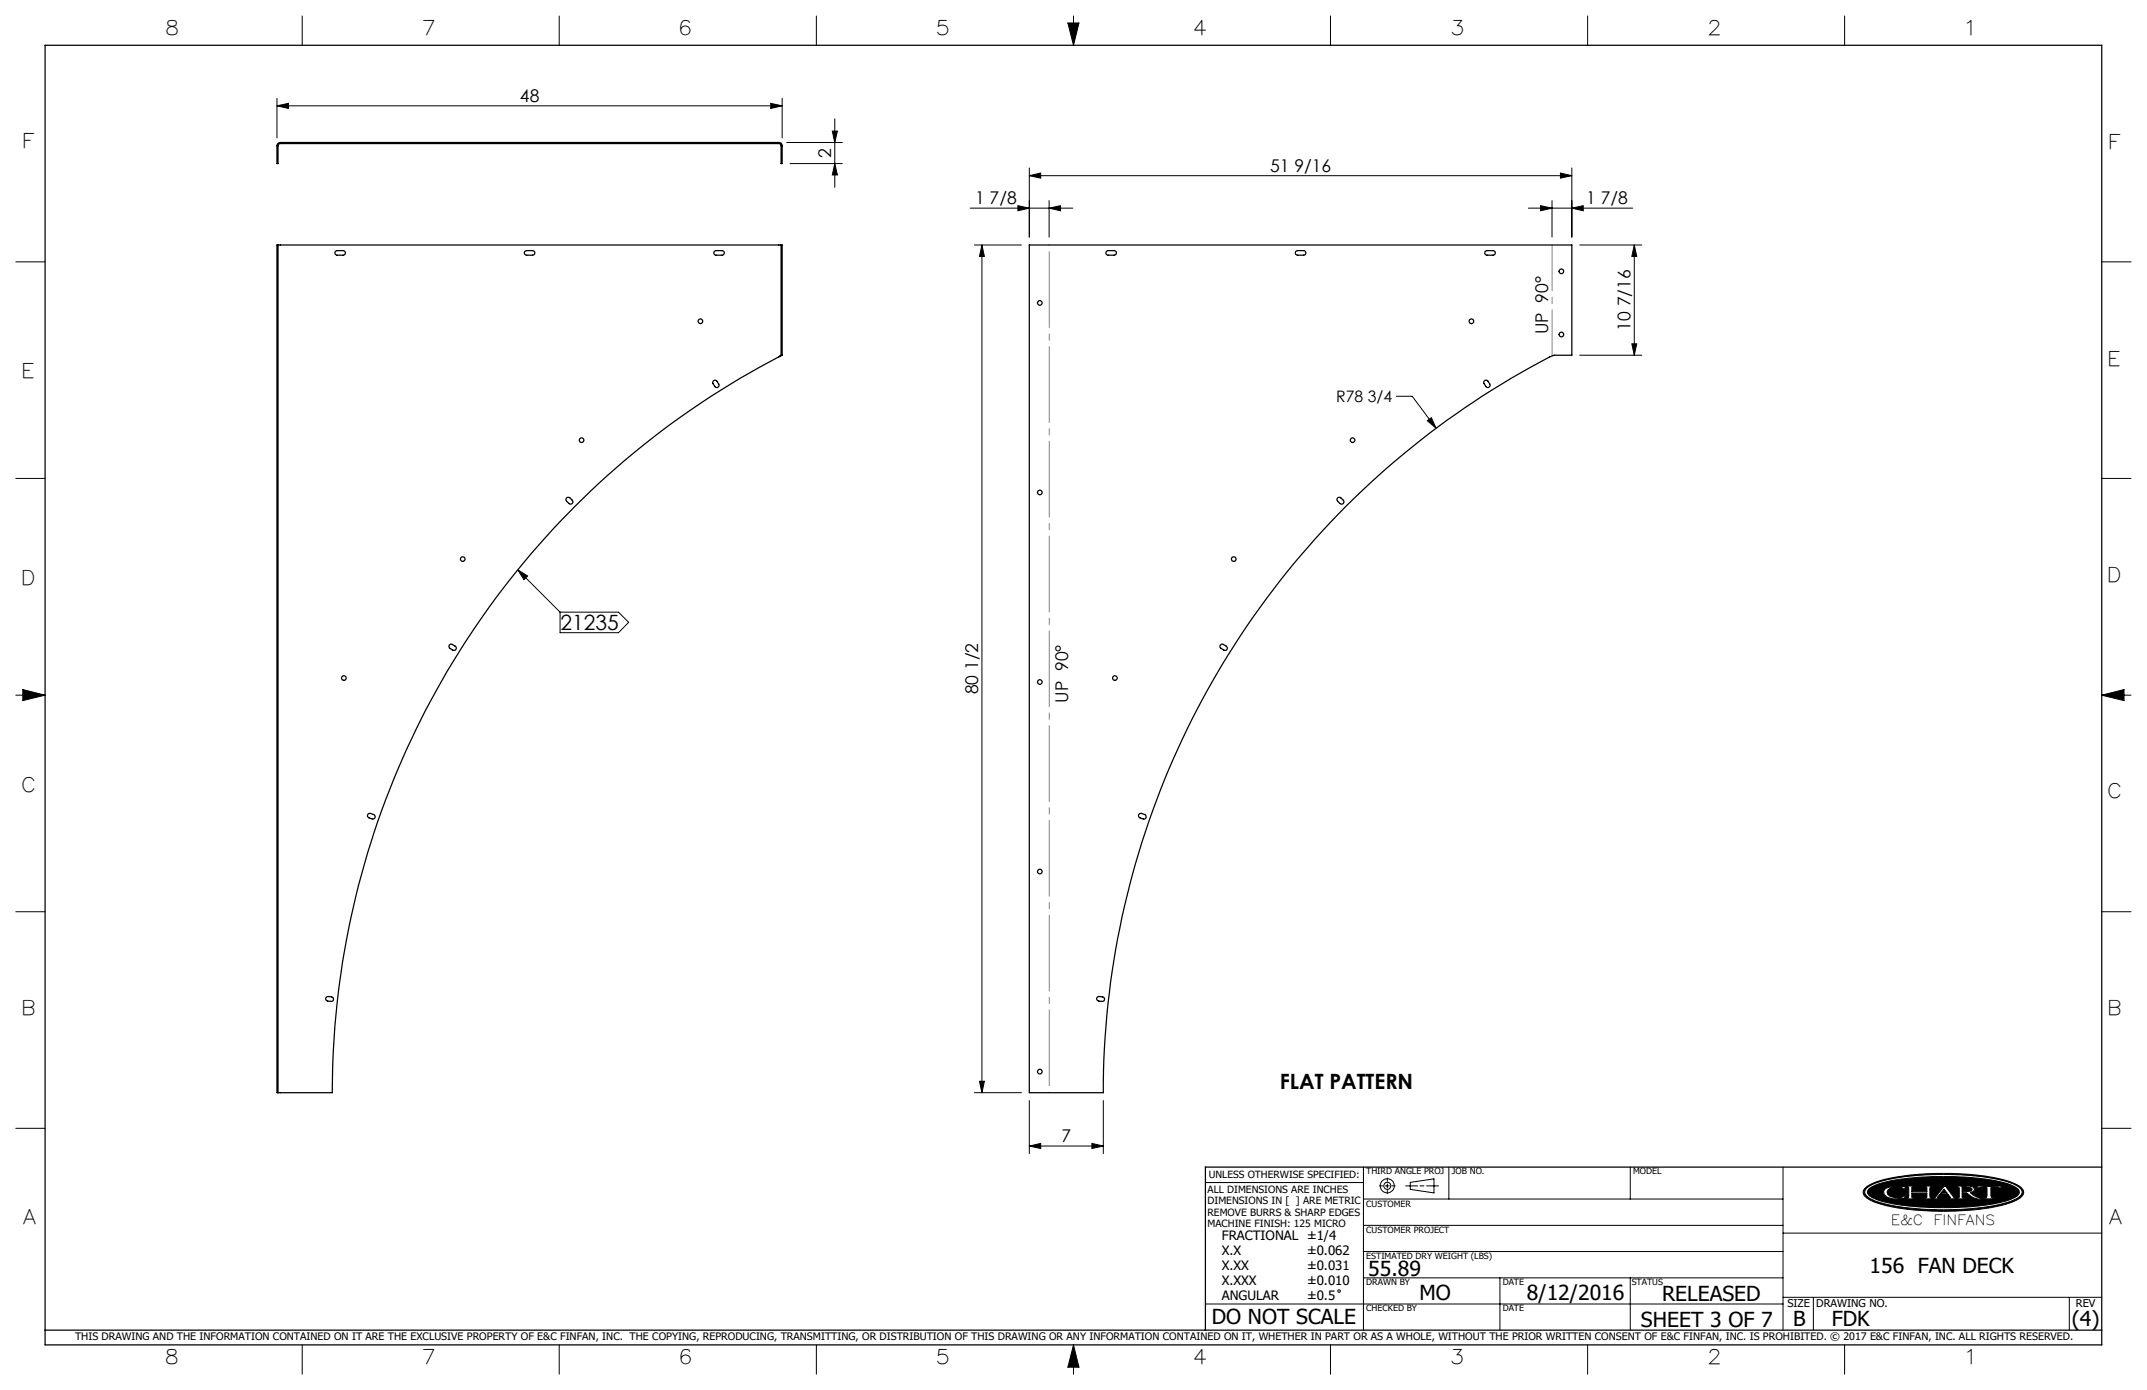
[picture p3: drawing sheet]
<svg xmlns="http://www.w3.org/2000/svg" width="432mm" height="279mm" viewBox="0 0 432 279" stroke-linecap="round" stroke-linejoin="round" font-family="sans-serif">
<g fill="none" stroke="#000" stroke-width=".2">
<path d="M55.7 19.8v7.9M60.8 3.2v5.9M112.5 3.2v5.9M157.3 19.8v7.9M164.2 3.2v5.9M214.8 4.6h2.2l-1.1 4.5zM215.9 3.2v5.9M267.6 3.2v5.9M319.3 3.2v5.9M371 3.2v5.9M55.7 21.3l2.3-.5v1zM55.7 21.3h101.6"/>
<path d="M155 20.8l2.3 .5-2.3 .5zM158.2 28.6h11.2M158.9 32.9h10.5M167.4 26.4h1l-.5 2.2zM167.9 32.9l.5 2.3h-1zM167.9 23.9v13.7M207 35.3l2.3-.5v1zM207 33.8v13.9M207 35.3h109.1M313.8 34.8l2.3 .5-2.3 .5zM316.1 33.8v13.9M3.2 52.6h5.9"/>
<path d="M195.1 41.8h20.7M196 49.2h9.4M197.5 49.2l.5 2.3h-1zM197.5 49.2v170.4M204.7 41.3l2.3 .5-2.3 .6zM211 41.8l2.3-.5v1.1zM211 40.3v7.4M307.4 41.8h21M309.8 41.3l2.3 .5-2.3 .6zM312.1 40.3v7.4M316.1 41.8l2.3-.5v1.1zM317.7 49.2h12.5"/>
<path d="M328.7 49.2v22.2M328.7 49.2l.5 2.3h-1zM422.7 52.6h5.9M280.8 79.7h3.2l4.8 6.4M317.7 71.4h12.5M328.2 69.1h1l-.5 2.3zM3.2 96.2h5.9M287.1 84.6l.8-.6 .9 2.1zM422.7 96.2h5.9M104.1 114.5l8.5 8.5M104.1 114.5l2 1.3-.7 .7zM3.2 139.7h5.9"/>
<path d="M4.6 138.6l4.5 1.1-4.5 1.1zM112.6 123h11.8l2 2.1-2 2.1h-11.8zM422.7 139.7h5.9M422.7 139.7l4.5-1.1v2.2zM3.2 183.3h5.9M422.7 183.3h5.9M196 219.6h9.4M197 217.3h1l-.5 2.3zM3.2 226.8h5.9M207 230.4l2.3-.6v1.1zM207 221.2v10.7M207 230.4h14.9"/>
<path d="M219.6 229.8l2.3 .6-2.3 .5zM221.9 221.2v10.7M242.4 237.7h31.8M274.2 234.6v32.8M277.4 238.4h.7M278.6 238.4h.8M279 236.8v.7M279 238v.8M279 239.3v.6M279.9 238.4h.7M282.7 238.4h2.4M283.6 237.7l4.8-.7v2.8l-4.8-.7z"/>
<path d="M285.6 238.4h.8M286.9 238.4h2.4M291.4 234.6v6.4M327.9 234.6v6.4M358.6 234.6v32.8M375.3 238.7a16.2 16.2 0 0 1 7.4-2.3 55.4 55.4 0 0 1 21.3 1.1l1.9 .8a1.36 1.36 0 0 1 1.1 1.1 1.36 1.36 0 0 1-.7 1.4 23 23 0 0 1-9.9 2.4l-.5 .1a53.3 53.3 0 0 1-18.2-1.4 4.1 4.1 0 0 1-3-2 1.17 1.17 0 0 1 .6-1.2zM375.4 238.9a12.3 12.3 0 0 1 6-2.1 59.4 59.4 0 0 1 22.1 .7 4.5 4.5 0 0 1 3.1 1.9 1.36 1.36 0 0 1-.9 1.5 27.8 27.8 0 0 1-10.4 2.1l-1.1 .1a48.8 48.8 0 0 1-17.3-1.8l-1.5-.9a.94 .94 0 0 1 0-1.5zM375.8 239a15.4 15.4 0 0 1 7.6-2.1l3.6-.3 3.3-.1a44.5 44.5 0 0 1 14.2 1.7l.8 .4a1.03 1.03 0 0 1 .8 1 1.03 1.03 0 0 1-.8 1 25.5 25.5 0 0 1-9.5 2l-5 .1a43.6 43.6 0 0 1-13.5-1.6l-1.3-.8a.79 .79 0 0 1-.2-1.3zM379 239.1a5 5 0 0 1 3.5-.6h.7l-.2 .6-.5-.4a3.4 3.4 0 0 0-2.8 .4l-.2 .5 .2 .5a3.1 3.1 0 0 0 2.8 .5l.4-.3h.3l-.2 .5-.7 .1a3.6 3.6 0 0 1-3.3-.8l-.2-.6zM383.5 238.4h1.6v.2l-.6 .1v.8h3v-.8l-.5-.1v-.2h1.5v.2l-.3 .1-.1 .4 .1 1.5v.1l.3 .1v.2h-1.5v-.2h.4l.1-.2v-.8h-3v.8l.1 .2h.5v.2h-1.6v-.2l.3-.1 .1-.1v-1.5v-.4l-.4-.1zM391 239l.6 .9h-1.3zM391 238.4h.3l1.7 2.3 .5 .1v.2h-1.6v-.2l.4-.1-.5-.6h-1.7l-.5 .7h.6v.2h-1.5v-.2l.5-.1z"/>
<path d="M393.6 238.4h2.3l.9 .2 .3 .4-.2 .5-.7 .2 1.2 .9 1.1 .2v.2a4.2 4.2 0 0 1-2.9-1.1l-1-.1v.9l.6 .1v.2h-1.6v-.2h.3l.2-.2v-1.8l-.5-.2zM394.6 238.6h.9l.9 .2 .2 .3-.2 .3-1.8 .1zM397.9 238.3l1 .2 3.7-.1-.3 .5h-.2l-.1-.2h-1.6l.1 1.9 .6 .2v.2h-2.2v-.2l.7-.2v-1.8l-1.6-.1-.2 .2h-.3zM402.1 238.9h.1M422.7 226.8h5.9M274.2 256.9h84.4M274.2 251.6h84.4M274.2 246.3h84.4M274.2 241h84.4M301.7 256.9v10.5M327.9 256.9v10.5M358.6 247.9h64.1"/>
<path d="M60.8 270.3v5.9M112.5 270.3v5.9M164.2 270.3v5.9M215.9 270.3v5.9M215.9 270.3l1.1 4.5h-2.2zM242.4 262.1h116.2M267.6 270.3v5.9M319.3 270.3v5.9M358.6 260.8h64.1M364.7 260.8v6.6M371 270.3v5.9M416.2 260.8v6.6"/>
<circle cx="279" cy="238.4" r=".71"/>
<circle cx="279" cy="238.4" r="1.41"/>
<circle cx="269.3" cy="259.5" r=".25"/>
</g>
<g fill="none" stroke="#000" stroke-width=".25">
<path d="M9.1 9.1h413.6v261.2h-413.6zM55.8 28.9l.4-.3h100.4a.61 .61 0 0 1 .7 .7v3.6h-.2v-3.7l-.4-.3h-100.4l-.4 .4v3.6h-.2zM55.9 49.2h101.2M55.9 49.2h-.2v170.4h.2M55.9 49.2v170.4M67.5 50.5l.2-.1h1.3a.46 .46 0 0 1 .5 .4 .46 .46 0 0 1-.5 .5h-1.2a.45 .45 0 0 1-.4-.3 .45 .45 0 0 1 .1-.5zM105.6 50.5l.2-.1h1.3a.46 .46 0 0 1 .5 .4 .46 .46 0 0 1-.5 .5h-1.2a.45 .45 0 0 1-.4-.3 .45 .45 0 0 1 .1-.5zM143.6 50.6l.3-.2h1.3a.46 .46 0 0 1 .5 .4 .46 .46 0 0 1-.5 .5h-1.2a.46 .46 0 0 1-.4-.7zM157.1 49.2h.2v22.2M157.1 49.2v22.2M207 49.2h109.1v22.2h-3.5a162 162 0 0 0-43.5 32 166.5 166.5 0 0 0-47.2 116.2h-14.9zM222.5 50.6l.2-.2h1.4a.46 .46 0 0 1 .4 .4 .46 .46 0 0 1-.4 .5h-1.2a.46 .46 0 0 1-.4-.2 .46 .46 0 0 1 0-.5z"/>
<path d="M260.6 50.6l.2-.2h1.4a.46 .46 0 0 1 .4 .4 .46 .46 0 0 1-.4 .5h-1.2a.46 .46 0 0 1-.4-.2 .46 .46 0 0 1 0-.5zM298.7 50.6l.2-.2h1.4a.46 .46 0 0 1 .4 .4 .46 .46 0 0 1-.4 .5h-1.2a.46 .46 0 0 1-.4-.2 .46 .46 0 0 1 0-.5zM143.5 76.5l.4-.1 .2 .2 .4 .6a.46 .46 0 0 1-.1 .6 .46 .46 0 0 1-.6-.1l-.5-.8zM156.6 71.7a166.8 166.8 0 0 0-89.8 147.9h-10.9M157.1 71.4l-.5 .3M157.1 71.4h.2M157.3 71.4l-.7 .3M298.5 76.6l.5-.2 .6 .8a.46 .46 0 0 1-.1 .6 .46 .46 0 0 1-.7-.1l-.4-.7zM113.9 100.1l.6-.1 .6 .5a.46 .46 0 0 1 0 .7 .46 .46 0 0 1-.7 0l-.5-.6-.1-.2zM269 100.1l.3-.2 .3 .1 .6 .5a.47 .47 0 0 1 0 .7 .47 .47 0 0 1-.7 0l-.6-.7zM90.4 129.6l.4-.1 .7 .4a.46 .46 0 0 1 .2 .6 .46 .46 0 0 1-.6 .2l-.8-.6zM245.4 129.7l.4-.2 .8 .4a.46 .46 0 0 1 .2 .6 .46 .46 0 0 1-.7 .2l-.6-.5z"/>
<path d="M74 163.7l.4-.2 .7 .2a.47 .47 0 0 1 .3 .6 .47 .47 0 0 1-.6 .3l-.8-.3zM229.1 163.7l.3-.2 .8 .2a.47 .47 0 0 1 .3 .6 .47 .47 0 0 1-.6 .3l-.8-.3-.1-.4zM65.6 200.5l.3-.2 .8 .1a.46 .46 0 0 1 .4 .5 .46 .46 0 0 1-.5 .4l-.7-.1a.49 .49 0 0 1-.3-.7zM220.7 200.5l.2-.2 .8 .1a.46 .46 0 0 1 .4 .5 .46 .46 0 0 1-.4 .4l-.7-.1a.45 .45 0 0 1-.3-.7zM422.7 234.6h-180.3v32.8M9.1 267.4h413.6"/>
<circle cx="314" cy="54.5" r=".46"/>
<circle cx="140.9" cy="64.6" r=".46"/>
<circle cx="209.1" cy="60.9" r=".46"/>
<circle cx="295.9" cy="64.6" r=".47"/>
<circle cx="314" cy="67.2" r=".46"/>
<circle cx="117" cy="88.5" r=".46"/>
<circle cx="209.1" cy="99" r=".46"/>
<circle cx="272" cy="88.5" r=".45"/>
<circle cx="93.1" cy="112.4" r=".46"/>
<circle cx="248.1" cy="112.4" r=".47"/>
<circle cx="69.2" cy="136.3" r=".46"/>
<circle cx="209.1" cy="137.1" r=".46"/>
<circle cx="224.2" cy="136.3" r=".45"/>
<circle cx="209.1" cy="175.2" r=".46"/>
<circle cx="209.1" cy="215.4" r=".46"/>
</g>
<g fill="#000">
<path d="M383.5 238.4v.2h.3l.1 .2v1.8l-.1 .1-.3 .1v.2h1.6v-.2h-.5l-.1-.2v-.8h3v.9l-.5 .1v.2h1.5v-.2l-.3-.1-.1-.2v-1.6l.1-.3h.3v-.2h-1.5v.2l.5 .1v.8h-3v-.8l.6-.1v-.2zM391 238.4l-1.8 2.3-.5 .1v.2h1.5v-.2h-.6l.5-.7h1.7l.5 .6-.4 .1v.2h1.6v-.2l-.5-.1-1.7-2.3zM393.6 238.4v.2l.5 .2v1.8l-.2 .2h-.3v.2h1.6v-.2l-.6-.1v-.9l1 .1a3.7 3.7 0 0 0 2.9 1.1v-.2a3.4 3.4 0 0 1-2.3-1.1 .68 .68 0 0 0 .8-.2 .68 .68 0 0 0 0-.8l-.7-.3zM397.9 238.3l-.4 .6h.3l.2-.2 1.6 .1v1.8l-.2 .2h-.5v.2h2.2v-.2h-.5l-.2-.3v-1.7l1.6-.1 .1 .2h.2l.3-.5-4 .1zM375.8 239a13.3 13.3 0 0 1 6.5-2l2.7-.3 3.8-.2 7.5 .2a24.3 24.3 0 0 1 9.1 2 1.01 1.01 0 0 1 .7 .9 1.01 1.01 0 0 1-.7 1 21.9 21.9 0 0 1-8.6 1.9l-3.9 .2h-4.1l-3.8-.2a21.2 21.2 0 0 1-8.8-2l-.4-.3-.2-.5zM379.1 239a1.04 1.04 0 0 0 .7 1.7 7 7 0 0 0 3.2 .1l.2-.5h-.3l-.5 .4a2.56 2.56 0 0 1-2.8-.8 1.28 1.28 0 0 1 1.4-1.3h.2a1.49 1.49 0 0 1 1.4 .2l.4 .3 .2-.6h-.6a4.7 4.7 0 0 0-3.5 .5zM375.3 238.7a17.5 17.5 0 0 1 7.8-2.4l5.1-.4h4.8a34.5 34.5 0 0 1 12.5 2.2l.4 .2a1.36 1.36 0 0 1 .9 2 9.1 9.1 0 0 1-5.1 2.2l-.4 .1a58.1 58.1 0 0 1-23.1-.6 5.6 5.6 0 0 1-3.4-1.9v-.8zM375.3 238.9a1.14 1.14 0 0 0 .6 1.9 24 24 0 0 0 9.3 2.1l4.6 .3 3.7-.1a33.7 33.7 0 0 0 11.9-2.1l.4-.2a1.19 1.19 0 0 0 .9-1.2 1.19 1.19 0 0 0-.9-1.1 21.6 21.6 0 0 0-8.8-2.1l-5.1-.3-4.7 .1a30.2 30.2 0 0 0-11.1 2.1z" fill-rule="evenodd"/>
<path d="M215.9 270.3l-1.1 4.5h2.2zM214.8 4.6h2.2l-1.1 4.5zM4.6 138.6l4.5 1.1-4.5 1.1zM422.7 139.7l4.5-1.1v2.2zM391 239l-.7 .9h1.3zM394.6 238.6v.9l1.7-.1a.38 .38 0 0 0 .3-.4 .38 .38 0 0 0-.5-.3z" fill-rule="evenodd"/>
</g>
<path d="M312.2 49.2v22.3" fill="none" stroke="#808080" stroke-width=".2" stroke-dasharray="15.2 1.3 1.3 1.3" stroke-dashoffset="6"/>
<path d="M211 219.6v-170.4" fill="none" stroke="#808080" stroke-width=".2" stroke-dasharray="15.2 1.3 1.3 1.3" stroke-dashoffset="-1.4"/>
<g fill="#000">
<path d="M287.1 84.6l.8-.6 .9 2.1zM104.1 114.5l2 1.3-.7 .7z"/>
<path d="M155 20.8l2.3 .5-2.3 .5zM55.7 21.3l2.3-.5v1z"/>
<path d="M167.4 26.4h1l-.5 2.2zM167.9 32.9l.5 2.3h-1z"/>
<path d="M207 35.3l2.3-.5v1zM313.8 34.8l2.3 .5-2.3 .5zM309.8 41.3l2.3 .5-2.3 .6zM316.1 41.8l2.3-.5v1.1z"/>
<path d="M211 41.8l2.3-.5v1.1zM204.7 41.3l2.3 .5-2.3 .6z"/>
<path d="M328.7 49.2l.5 2.3h-1zM328.2 69.1h1l-.5 2.3z"/>
<path d="M197 217.3h1l-.5 2.3zM197.5 49.2l.5 2.3h-1z"/>
<path d="M207 230.4l2.3-.6v1.1zM219.6 229.8l2.3 .6-2.3 .5z"/>
</g>
<g font-size="4.2">
<text x="112.7" y="126.6">21235</text>
<text x="257.4" y="218.9">FLAT PATTERN</text>
<text x="275.2" y="256.5">55.89</text>
<text x="376" y="255.9">156 FAN DECK</text>
<text x="285.5" y="261.4">MO</text>
<text x="307.1" y="261.3">8/12/2016</text>
<text x="334.3" y="261.6">RELEASED</text>
<text x="243.7" y="266.1">DO NOT SCALE</text>
<text x="330" y="266.7">SHEET 3 OF 7</text>
<text x="360.6" y="266.5">B</text>
<text x="368.4" y="266.6">FDK</text>
<text x="416.7" y="266.5">(4)</text>
</g>
<g font-size="4">
<text x="33.6" y="7.1">8</text>
<text x="85.2" y="7.1">7</text>
<text x="137" y="7.1">6</text>
<text x="188.6" y="7.1">5</text>
<text x="240.3" y="7.1">4</text>
<text x="292.1" y="7.1">3</text>
<text x="343.8" y="7.1">2</text>
<text x="395.7" y="7.1">1</text>
<text x="4.9" y="29.8">F</text>
<text x="424.5" y="29.9">F</text>
<text x="4.8" y="76">E</text>
<text x="424.3" y="73.5">E</text>
<text x="4.7" y="117.7">D</text>
<text x="424.2" y="116.9">D</text>
<text x="4.7" y="159.3">C</text>
<text x="424.2" y="160.4">C</text>
<text x="4.8" y="204">B</text>
<text x="424.3" y="204">B</text>
<text x="4.8" y="246.1">A</text>
<text x="424.3" y="246">A</text>
<text x="33.6" y="274.3">8</text>
<text x="85.2" y="274.3">7</text>
<text x="137" y="274.3">6</text>
<text x="188.6" y="274.3">5</text>
<text x="240.3" y="274.3">4</text>
<text x="292.1" y="274.3">3</text>
<text x="343.8" y="274.3">2</text>
<text x="395.8" y="274.3">1</text>
</g>
<g font-size="3.5">
<text x="104.6" y="20.5">48</text>
<text x="167.1" y="31.7" transform="rotate(-90 167.1 31.7)">2</text>
<text x="255.4" y="34.5">51 9/16</text>
<text x="196.1" y="41.1">1 7/8</text>
<text x="319" y="41.1">1 7/8</text>
<text x="311.4" y="67.2" transform="rotate(-90 311.4 67.2)">UP 90°</text>
<text x="327.9" y="66.4" transform="rotate(-90 327.9 66.4)">10 7/16</text>
<text x="196.7" y="139.6" transform="rotate(-90 196.7 139.6)">80 1/2</text>
<text x="214.8" y="141.2" transform="rotate(-90 214.8 141.2)">UP 90°</text>
<text x="213.5" y="229.6">7</text>
</g>
<text font-size="3.2" x="268.8" y="80.8">R78 3/4</text>
<g font-size="2.8">
<text x="380.3" y="246.2">E&amp;C</text>
<text x="388.9" y="246.2">FINFANS</text>
</g>
<g font-size="2.6">
<text x="245.7" y="249.3">FRACTIONAL ±1/4</text>
<text x="245.7" y="252.3">X.X</text>
<text x="245.7" y="255.3">X.XX</text>
<text x="262.9" y="252.3">±0.062</text>
<text x="262.9" y="255.3">±0.031</text>
<text x="245.7" y="258.3">X.XXX</text>
<text x="245.7" y="261.3">ANGULAR</text>
<text x="262.9" y="258.3">±0.010</text>
<text x="262.9" y="261.3">±0.5</text>
</g>
<g font-size="2.2">
<text x="359.5" y="262.8">SIZE</text>
<text x="365.3" y="262.7">DRAWING NO.</text>
<text x="417.5" y="262.8">REV</text>
</g>
<text font-size="2.1" x="15.1" y="269.4">THIS DRAWING AND THE INFORMATION CONTAINED ON IT ARE THE EXCLUSIVE PROPERTY OF E&amp;C FINFAN, INC. THE COPYING, REPRODUCING, TRANSMITTING, OR DISTRIBUTION OF THIS DRAWING OR ANY INFORMATION CONTAINED ON IT, WHETHER IN PART OR AS A WHOLE, WITHOUT THE PRIOR WRITTEN CONSENT OF E&amp;C FINFAN, INC. IS PROHIBITED. © 2017 E&amp;C FINFAN, INC. ALL RIGHTS RESERVED.</text>
<g font-size="2">
<text x="242.9" y="239.8">ALL DIMENSIONS ARE INCHES</text>
<text x="243.1" y="236.8">UNLESS OTHERWISE SPECIFIED:</text>
<text x="242.9" y="242.1">DIMENSIONS IN [ ] ARE METRIC</text>
<text x="242.9" y="244.4">REMOVE BURRS &amp; SHARP EDGES</text>
<text x="242.9" y="246.7">MACHINE FINISH: 125 MICRO</text>
</g>
<g font-size="1.7">
<text x="274.8" y="236.1">THIRD ANGLE PROJ</text>
<text x="292" y="236.1">JOB NO.</text>
<text x="328.5" y="236.1">MODEL</text>
<text x="274.8" y="242.5">CUSTOMER</text>
<text x="274.8" y="247.8">CUSTOMER PROJECT</text>
<text x="274.8" y="253.1">ESTIMATED DRY WEIGHT (LBS)</text>
<text x="274.8" y="258.3">DRAWN BY</text>
<text x="274.8" y="263.6">CHECKED BY</text>
<text x="302.2" y="263.6">DATE</text>
<text x="302.2" y="258.3">DATE</text>
<text x="328.2" y="258.3">STATUS</text>
</g>
</svg>
